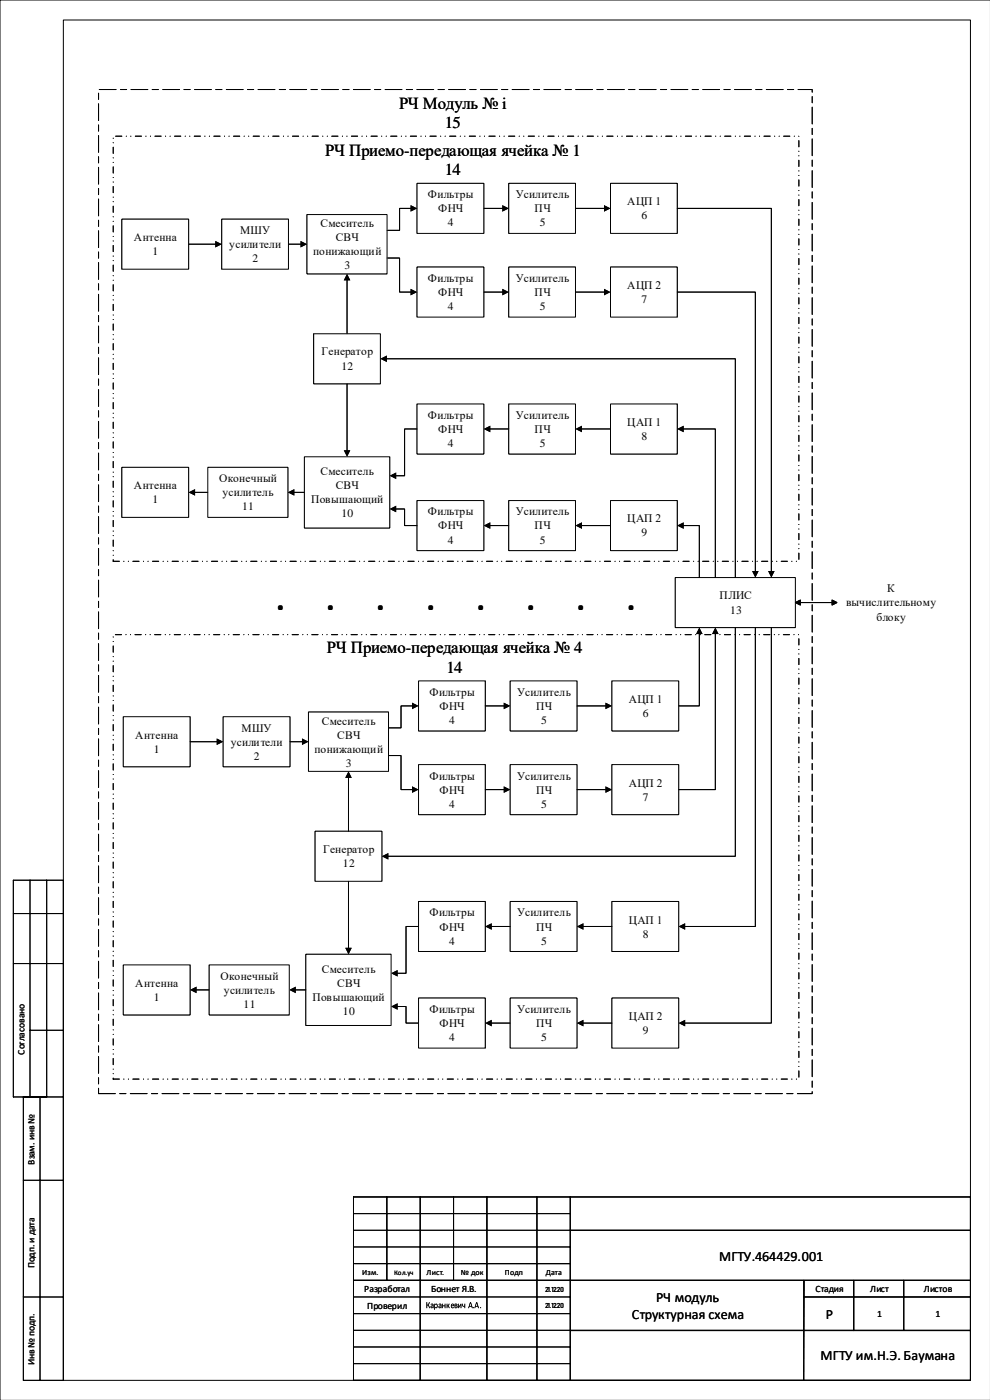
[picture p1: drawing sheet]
<svg xmlns="http://www.w3.org/2000/svg" width="297mm" height="420mm" viewBox="0 0 297 420" stroke-linecap="round" stroke-linejoin="round" font-family="sans-serif">
<path d="M296.9 0h-296.9v419.9" fill="none" stroke="#000" stroke-width=".3"/>
<path d="M36.6 65.7h20v15h-20z" fill-rule="evenodd" fill="#fff"/>
<path d="M36.6 65.7h20v15h-20z" fill="none" stroke="#000" stroke-width=".3"/>
<path d="M92.1 64.3h24v17.8h-24z" fill-rule="evenodd" fill="#fff"/>
<path d="M92.1 64.3h24v17.8h-24z" fill="none" stroke="#000" stroke-width=".3"/>
<path d="M94.1 100.1h20v15h-20z" fill-rule="evenodd" fill="#fff"/>
<path d="M94.1 100.1h20v15h-20z" fill="none" stroke="#000" stroke-width=".3"/>
<path d="M183.1 55h20v15h-20z" fill-rule="evenodd" fill="#fff"/>
<path d="M183.1 55h20v15h-20z" fill="none" stroke="#000" stroke-width=".3"/>
<path d="M183.1 80.1h20v15h-20z" fill-rule="evenodd" fill="#fff"/>
<path d="M56.6 73.2h8.2M104.1 83.8v16.3M183.1 80.1h20v15h-20z" fill="none" stroke="#000" stroke-width=".3"/>
<path d="M64.6 72.3l1.9 .9-1.9 1zM104.1 82.1l.9 2h-1.9z" fill="#000"/>
<path d="M36.6 140.2h20v15h-20z" fill-rule="evenodd" fill="#fff"/>
<path d="M36.6 140.2h20v15h-20z" fill="none" stroke="#000" stroke-width=".3"/>
<path d="M91.3 137h25.6v21.4h-25.6z" fill-rule="evenodd" fill="#fff"/>
<path d="M91.3 137h25.6v21.4h-25.6z" fill="none" stroke="#000" stroke-width=".3"/>
<path d="M183.1 121.2h20v15h-20z" fill-rule="evenodd" fill="#fff"/>
<path d="M183.1 121.2h20v15h-20z" fill="none" stroke="#000" stroke-width=".3"/>
<path d="M183.1 150.1h20v15h-20z" fill-rule="evenodd" fill="#fff"/>
<path d="M183.1 150.1h20v15h-20z" fill="none" stroke="#000" stroke-width=".3"/>
<path d="M202.5 173.2h36v15h-36z" fill-rule="evenodd" fill="#fff"/>
<path d="M104.1 115.1v20.2M88 147.7h3.3M202.5 173.2h36v15h-36z" fill="none" stroke="#000" stroke-width=".3"/>
<path d="M103.1 135.1h1.9l-.9 1.9zM86.3 147.7l2-1v1.9z" fill="#000"/>
<path d="M66.5 65.7h20v15h-20z" fill-rule="evenodd" fill="#fff"/>
<path d="M66.5 65.7h20v15h-20zM86.5 73.2h3.9" fill="none" stroke="#000" stroke-width=".3"/>
<path d="M90.1 72.3l2 .9-2 1z" fill="#000"/>
<path d="M62.3 140.2h24v15h-24z" fill-rule="evenodd" fill="#fff"/>
<path d="M58.3 147.7h4M62.3 140.2h24v15h-24z" fill="none" stroke="#000" stroke-width=".3"/>
<path d="M56.6 147.7l1.9-1v1.9z" fill="#000"/>
<path d="M125.1 55h20v15h-20z" fill-rule="evenodd" fill="#fff"/>
<path d="M125.1 55h20v15h-20zM123.4 62.5h-3.6v6.6h-3.7M145.1 62.5h5.8" fill="none" stroke="#000" stroke-width=".3"/>
<path d="M123.1 61.5l2 1-2 1zM150.6 61.5l2 1-2 1z" fill="#000"/>
<path d="M125.1 80.1h20v15h-20z" fill-rule="evenodd" fill="#fff"/>
<path d="M125.1 80.1h20v15h-20zM145.1 87.6h5.8" fill="none" stroke="#000" stroke-width=".3"/>
<path d="M150.6 86.6l2 1-2 1z" fill="#000"/>
<path d="M125.1 121.2h20v15h-20z" fill-rule="evenodd" fill="#fff"/>
<path d="M125.1 121.2h20v15h-20z" fill="none" stroke="#000" stroke-width=".3"/>
<path d="M125.1 150.1h20v15h-20z" fill-rule="evenodd" fill="#fff"/>
<path d="M116.1 77.4h3.7v10.2h3.6M125.1 128.7h-3.8v14h-2.7M174.3 128.7h8.8M118.6 152.7h2.7v4.9h3.8M125.1 150.1h20v15h-20zM174.3 157.6h8.8" fill="none" stroke="#000" stroke-width=".3"/>
<path d="M123.1 86.6l2 1-2 1zM172.6 128.7l1.9-1v1.9zM116.9 142.7l1.9-1v2zM116.9 152.7l1.9-1v1.9zM172.6 157.6l1.9-.9v1.9z" fill="#000"/>
<path d="M152.6 55h20v15h-20z" fill-rule="evenodd" fill="#fff"/>
<path d="M152.6 55h20v15h-20zM172.6 62.5h8.8" fill="none" stroke="#000" stroke-width=".3"/>
<path d="M181.1 61.5l2 1-2 1z" fill="#000"/>
<path d="M152.6 80.1h20v15h-20z" fill-rule="evenodd" fill="#fff"/>
<path d="M152.6 80.1h20v15h-20zM172.6 87.6h8.8" fill="none" stroke="#000" stroke-width=".3"/>
<path d="M181.1 86.6l2 1-2 1z" fill="#000"/>
<path d="M152.6 121.2h20v15h-20z" fill-rule="evenodd" fill="#fff"/>
<path d="M146.8 128.7h5.8M152.6 121.2h20v15h-20z" fill="none" stroke="#000" stroke-width=".3"/>
<path d="M145.1 128.7l1.9-1v1.9z" fill="#000"/>
<path d="M152.6 150.1h20v15h-20z" fill-rule="evenodd" fill="#fff"/>
<path d="M146.8 157.6h5.8M152.6 150.1h20v15h-20z" fill="none" stroke="#000" stroke-width=".3"/>
<path d="M145.1 157.6l1.9-.9v1.9z" fill="#000"/>
<path d="M251 173.2h32v15h-32z" fill-rule="evenodd" fill="#fff"/>
<path d="M33.9 40.8h205.6v127.5h-205.6zM33.9 190.3h205.6v133.3h-205.6z" fill="none" stroke="#000" stroke-width=".3" stroke-dasharray="1.9 1.3 0 1.3 0 1.3"/>
<path d="M29.6 26.8h213.9v301.2h-213.9z" fill="none" stroke="#000" stroke-width=".3" stroke-dasharray="5 1.3 1.9 1.3"/>
<path d="M238.5 180.7l1.5-.7v1.5zM249.5 180v1.5l1.5-.8z" fill-rule="evenodd" fill="#000"/>
<path d="M249.5 180l1.5 .7-1.5 .8zM238.5 180.7l1.5-.7v1.5zM240 180.7h9.5" fill="none" stroke="#000" stroke-width=".3"/>
<path d="M37 215h20v15h-20z" fill-rule="evenodd" fill="#fff"/>
<path d="M37 215h20v15h-20z" fill="none" stroke="#000" stroke-width=".3"/>
<path d="M92.5 213.6h24v17.8h-24z" fill-rule="evenodd" fill="#fff"/>
<path d="M92.5 213.6h24v17.8h-24z" fill="none" stroke="#000" stroke-width=".3"/>
<path d="M94.5 249.3h20v15h-20z" fill-rule="evenodd" fill="#fff"/>
<path d="M94.5 249.3h20v15h-20z" fill="none" stroke="#000" stroke-width=".3"/>
<path d="M183.5 204.2h20v15h-20z" fill-rule="evenodd" fill="#fff"/>
<path d="M183.5 204.2h20v15h-20z" fill="none" stroke="#000" stroke-width=".3"/>
<path d="M183.5 229.3h20v15h-20z" fill-rule="evenodd" fill="#fff"/>
<path d="M57 222.5h8.2M104.5 233.1v16.2M183.5 229.3h20v15h-20z" fill="none" stroke="#000" stroke-width=".3"/>
<path d="M65 221.5l1.9 1-1.9 .9zM104.5 231.4l1 1.9h-2z" fill="#000"/>
<path d="M37 289.4h20v15h-20z" fill-rule="evenodd" fill="#fff"/>
<path d="M37 289.4h20v15h-20z" fill="none" stroke="#000" stroke-width=".3"/>
<path d="M91.7 286.2h25.6v21.4h-25.6z" fill-rule="evenodd" fill="#fff"/>
<path d="M91.7 286.2h25.6v21.4h-25.6z" fill="none" stroke="#000" stroke-width=".3"/>
<path d="M183.5 270.4h20v15h-20z" fill-rule="evenodd" fill="#fff"/>
<path d="M183.5 270.4h20v15h-20z" fill="none" stroke="#000" stroke-width=".3"/>
<path d="M183.5 299.3h20v15h-20z" fill-rule="evenodd" fill="#fff"/>
<path d="M104.5 264.3v20.2M88.4 296.9h3.3M183.5 299.3h20v15h-20z" fill="none" stroke="#000" stroke-width=".3"/>
<path d="M86.7 296.9l2-1v2zM103.5 284.3h2l-1 1.9z" fill="#000"/>
<path d="M66.9 215h20v15h-20z" fill-rule="evenodd" fill="#fff"/>
<path d="M66.9 215h20v15h-20zM86.9 222.5h3.9" fill="none" stroke="#000" stroke-width=".3"/>
<path d="M90.6 221.5l1.9 1-1.9 .9z" fill="#000"/>
<path d="M62.7 289.4h24v15h-24z" fill-rule="evenodd" fill="#fff"/>
<path d="M58.7 296.9h4M62.7 289.4h24v15h-24z" fill="none" stroke="#000" stroke-width=".3"/>
<path d="M57 296.9l1.9-1v2z" fill="#000"/>
<path d="M125.5 204.2h20v15h-20z" fill-rule="evenodd" fill="#fff"/>
<path d="M123.8 211.7h-3.5v6.6h-3.8M125.5 204.2h20v15h-20zM145.5 211.7h5.8" fill="none" stroke="#000" stroke-width=".3"/>
<path d="M123.6 210.7l1.9 1-1.9 1zM151.1 210.7l1.9 1-1.9 1z" fill="#000"/>
<path d="M125.5 229.3h20v15h-20z" fill-rule="evenodd" fill="#fff"/>
<path d="M125.5 229.3h20v15h-20zM145.5 236.8h5.8" fill="none" stroke="#000" stroke-width=".3"/>
<path d="M151.1 235.8l1.9 1-1.9 1z" fill="#000"/>
<path d="M125.5 270.4h20v15h-20z" fill-rule="evenodd" fill="#fff"/>
<path d="M125.5 270.4h20v15h-20z" fill="none" stroke="#000" stroke-width=".3"/>
<path d="M125.5 299.3h20v15h-20z" fill-rule="evenodd" fill="#fff"/>
<path d="M116.5 226.6h3.8v10.2h3.5M125.5 277.9h-3.7v14h-2.8M174.7 277.9h8.8M125.5 299.3h20v15h-20zM119 301.9h2.8v4.9h3.7M174.7 306.8h8.8" fill="none" stroke="#000" stroke-width=".3"/>
<path d="M123.6 235.8l1.9 1-1.9 1zM173 277.9l1.9-1v1.9zM117.3 291.9l1.9-1v2zM117.3 301.9l1.9-1v1.9zM173 306.8l1.9-.9v1.9z" fill="#000"/>
<path d="M153 204.2h20v15h-20z" fill-rule="evenodd" fill="#fff"/>
<path d="M153 204.2h20v15h-20zM173 211.7h8.8" fill="none" stroke="#000" stroke-width=".3"/>
<path d="M181.6 210.7l1.9 1-1.9 1z" fill="#000"/>
<path d="M153 229.3h20v15h-20z" fill-rule="evenodd" fill="#fff"/>
<path d="M153 229.3h20v15h-20zM173 236.8h8.8" fill="none" stroke="#000" stroke-width=".3"/>
<path d="M181.6 235.8l1.9 1-1.9 1z" fill="#000"/>
<path d="M153 270.4h20v15h-20z" fill-rule="evenodd" fill="#fff"/>
<path d="M147.2 277.9h5.8M153 270.4h20v15h-20z" fill="none" stroke="#000" stroke-width=".3"/>
<path d="M145.5 277.9l1.9-1v1.9z" fill="#000"/>
<path d="M153 299.3h20v15h-20z" fill-rule="evenodd" fill="#fff"/>
<path d="M203.1 62.5h28.2v109M203.1 87.6h23.4v83.9M115.8 107.6h104.7v65.6M204.8 128.7h9.7v44.5M204.8 157.6h4.9v15.6M209.7 189.9v21.8h-6.2M214.5 189.9v46.9h-11M220.5 188.2v68.6h-104.3M226.5 188.2v89.7h-21.3M231.3 188.2v118.6h-26.1M153 299.3h20v15h-20zM147.2 306.8h5.8" fill="none" stroke="#000" stroke-width=".3"/>
<path d="M114.1 107.6l1.9-1v2zM203.1 128.7l1.9-1v1.9zM203.1 157.6l1.9-.9v1.9zM225.5 171.3h2l-1 1.9zM230.3 171.3h2l-1 1.9zM209.7 188.2l1 2h-2zM214.5 188.2l1 2h-2zM114.5 256.8l1.9-.9v1.9zM203.5 277.9l1.9-1v1.9zM145.5 306.8l1.9-.9v1.9zM203.5 306.8l1.9-.9v1.9z" fill="#000"/>
<path d="M36.6 65.7h20v15h-20z" fill-rule="evenodd" fill="#fff"/>
<path d="M36.6 65.7h20v15h-20z" fill="none" stroke="#000" stroke-width=".3"/>
<path d="M92.1 64.3h24v17.8h-24z" fill-rule="evenodd" fill="#fff"/>
<path d="M92.1 64.3h24v17.8h-24z" fill="none" stroke="#000" stroke-width=".3"/>
<path d="M94.1 100.1h20v15h-20z" fill-rule="evenodd" fill="#fff"/>
<path d="M94.1 100.1h20v15h-20z" fill="none" stroke="#000" stroke-width=".3"/>
<path d="M183.1 55h20v15h-20z" fill-rule="evenodd" fill="#fff"/>
<path d="M183.1 55h20v15h-20z" fill="none" stroke="#000" stroke-width=".3"/>
<path d="M183.1 80.1h20v15h-20z" fill-rule="evenodd" fill="#fff"/>
<path d="M56.6 73.2h8.2M104.1 83.8v16.3M183.1 80.1h20v15h-20z" fill="none" stroke="#000" stroke-width=".3"/>
<path d="M64.6 72.3l1.9 .9-1.9 1zM104.1 82.1l.9 2h-1.9z" fill="#000"/>
<path d="M36.6 140.2h20v15h-20z" fill-rule="evenodd" fill="#fff"/>
<path d="M36.6 140.2h20v15h-20z" fill="none" stroke="#000" stroke-width=".3"/>
<path d="M91.3 137h25.6v21.4h-25.6z" fill-rule="evenodd" fill="#fff"/>
<path d="M91.3 137h25.6v21.4h-25.6z" fill="none" stroke="#000" stroke-width=".3"/>
<path d="M183.1 121.2h20v15h-20z" fill-rule="evenodd" fill="#fff"/>
<path d="M183.1 121.2h20v15h-20z" fill="none" stroke="#000" stroke-width=".3"/>
<path d="M183.1 150.1h20v15h-20z" fill-rule="evenodd" fill="#fff"/>
<path d="M183.1 150.1h20v15h-20z" fill="none" stroke="#000" stroke-width=".3"/>
<path d="M202.5 173.2h36v15h-36z" fill-rule="evenodd" fill="#fff"/>
<path d="M104.1 115.1v20.2M88 147.7h3.3M202.5 173.2h36v15h-36z" fill="none" stroke="#000" stroke-width=".3"/>
<path d="M103.1 135.1h1.9l-.9 1.9zM86.3 147.7l2-1v1.9z" fill="#000"/>
<path d="M66.5 65.7h20v15h-20z" fill-rule="evenodd" fill="#fff"/>
<path d="M66.5 65.7h20v15h-20zM86.5 73.2h3.9" fill="none" stroke="#000" stroke-width=".3"/>
<path d="M90.1 72.3l2 .9-2 1z" fill="#000"/>
<path d="M62.3 140.2h24v15h-24z" fill-rule="evenodd" fill="#fff"/>
<path d="M58.3 147.7h4M62.3 140.2h24v15h-24z" fill="none" stroke="#000" stroke-width=".3"/>
<path d="M56.6 147.7l1.9-1v1.9z" fill="#000"/>
<path d="M125.1 55h20v15h-20z" fill-rule="evenodd" fill="#fff"/>
<path d="M125.1 55h20v15h-20zM123.4 62.5h-3.6v6.6h-3.7M145.1 62.5h5.8" fill="none" stroke="#000" stroke-width=".3"/>
<path d="M123.1 61.5l2 1-2 1zM150.6 61.5l2 1-2 1z" fill="#000"/>
<path d="M125.1 80.1h20v15h-20z" fill-rule="evenodd" fill="#fff"/>
<path d="M125.1 80.1h20v15h-20zM145.1 87.6h5.8" fill="none" stroke="#000" stroke-width=".3"/>
<path d="M150.6 86.6l2 1-2 1z" fill="#000"/>
<path d="M125.1 121.2h20v15h-20z" fill-rule="evenodd" fill="#fff"/>
<path d="M125.1 121.2h20v15h-20z" fill="none" stroke="#000" stroke-width=".3"/>
<path d="M125.1 150.1h20v15h-20z" fill-rule="evenodd" fill="#fff"/>
<path d="M116.1 77.4h3.7v10.2h3.6M125.1 128.7h-3.8v14h-2.7M174.3 128.7h8.8M118.6 152.7h2.7v4.9h3.8M125.1 150.1h20v15h-20zM174.3 157.6h8.8" fill="none" stroke="#000" stroke-width=".3"/>
<path d="M123.1 86.6l2 1-2 1zM172.6 128.7l1.9-1v1.9zM116.9 142.7l1.9-1v2zM116.9 152.7l1.9-1v1.9zM172.6 157.6l1.9-.9v1.9z" fill="#000"/>
<path d="M152.6 55h20v15h-20z" fill-rule="evenodd" fill="#fff"/>
<path d="M152.6 55h20v15h-20zM172.6 62.5h8.8" fill="none" stroke="#000" stroke-width=".3"/>
<path d="M181.1 61.5l2 1-2 1z" fill="#000"/>
<path d="M152.6 80.1h20v15h-20z" fill-rule="evenodd" fill="#fff"/>
<path d="M152.6 80.1h20v15h-20zM172.6 87.6h8.8" fill="none" stroke="#000" stroke-width=".3"/>
<path d="M181.1 86.6l2 1-2 1z" fill="#000"/>
<path d="M152.6 121.2h20v15h-20z" fill-rule="evenodd" fill="#fff"/>
<path d="M146.8 128.7h5.8M152.6 121.2h20v15h-20z" fill="none" stroke="#000" stroke-width=".3"/>
<path d="M145.1 128.7l1.9-1v1.9z" fill="#000"/>
<path d="M152.6 150.1h20v15h-20z" fill-rule="evenodd" fill="#fff"/>
<path d="M146.8 157.6h5.8M152.6 150.1h20v15h-20z" fill="none" stroke="#000" stroke-width=".3"/>
<path d="M145.1 157.6l1.9-.9v1.9z" fill="#000"/>
<path d="M251 173.2h32v15h-32z" fill-rule="evenodd" fill="#fff"/>
<path d="M33.9 40.8h205.6v127.5h-205.6zM33.9 190.3h205.6v133.3h-205.6z" fill="none" stroke="#000" stroke-width=".3" stroke-dasharray="1.9 1.3 0 1.3 0 1.3"/>
<path d="M29.6 26.8h213.9v301.2h-213.9z" fill="none" stroke="#000" stroke-width=".3" stroke-dasharray="5 1.3 1.9 1.3"/>
<path d="M238.5 180.7l1.5-.7v1.5zM249.5 180v1.5l1.5-.8z" fill-rule="evenodd" fill="#000"/>
<path d="M249.5 180l1.5 .7-1.5 .8zM238.5 180.7l1.5-.7v1.5zM240 180.7h9.5" fill="none" stroke="#000" stroke-width=".3"/>
<path d="M37 215h20v15h-20z" fill-rule="evenodd" fill="#fff"/>
<path d="M37 215h20v15h-20z" fill="none" stroke="#000" stroke-width=".3"/>
<path d="M92.5 213.6h24v17.8h-24z" fill-rule="evenodd" fill="#fff"/>
<path d="M92.5 213.6h24v17.8h-24z" fill="none" stroke="#000" stroke-width=".3"/>
<path d="M94.5 249.3h20v15h-20z" fill-rule="evenodd" fill="#fff"/>
<path d="M94.5 249.3h20v15h-20z" fill="none" stroke="#000" stroke-width=".3"/>
<path d="M183.5 204.2h20v15h-20z" fill-rule="evenodd" fill="#fff"/>
<path d="M183.5 204.2h20v15h-20z" fill="none" stroke="#000" stroke-width=".3"/>
<path d="M183.5 229.3h20v15h-20z" fill-rule="evenodd" fill="#fff"/>
<path d="M57 222.5h8.2M104.5 233.1v16.2M183.5 229.3h20v15h-20z" fill="none" stroke="#000" stroke-width=".3"/>
<path d="M65 221.5l1.9 1-1.9 .9zM104.5 231.4l1 1.9h-2z" fill="#000"/>
<path d="M37 289.4h20v15h-20z" fill-rule="evenodd" fill="#fff"/>
<path d="M37 289.4h20v15h-20z" fill="none" stroke="#000" stroke-width=".3"/>
<path d="M91.7 286.2h25.6v21.4h-25.6z" fill-rule="evenodd" fill="#fff"/>
<path d="M91.7 286.2h25.6v21.4h-25.6z" fill="none" stroke="#000" stroke-width=".3"/>
<path d="M183.5 270.4h20v15h-20z" fill-rule="evenodd" fill="#fff"/>
<path d="M183.5 270.4h20v15h-20z" fill="none" stroke="#000" stroke-width=".3"/>
<path d="M183.5 299.3h20v15h-20z" fill-rule="evenodd" fill="#fff"/>
<path d="M104.5 264.3v20.2M88.4 296.9h3.3M183.5 299.3h20v15h-20z" fill="none" stroke="#000" stroke-width=".3"/>
<path d="M86.7 296.9l2-1v2zM103.5 284.3h2l-1 1.9z" fill="#000"/>
<path d="M66.9 215h20v15h-20z" fill-rule="evenodd" fill="#fff"/>
<path d="M66.9 215h20v15h-20zM86.9 222.5h3.9" fill="none" stroke="#000" stroke-width=".3"/>
<path d="M90.6 221.5l1.9 1-1.9 .9z" fill="#000"/>
<path d="M62.7 289.4h24v15h-24z" fill-rule="evenodd" fill="#fff"/>
<path d="M58.7 296.9h4M62.7 289.4h24v15h-24z" fill="none" stroke="#000" stroke-width=".3"/>
<path d="M57 296.9l1.9-1v2z" fill="#000"/>
<path d="M125.5 204.2h20v15h-20z" fill-rule="evenodd" fill="#fff"/>
<path d="M123.8 211.7h-3.5v6.6h-3.8M125.5 204.2h20v15h-20zM145.5 211.7h5.8" fill="none" stroke="#000" stroke-width=".3"/>
<path d="M123.6 210.7l1.9 1-1.9 1zM151.1 210.7l1.9 1-1.9 1z" fill="#000"/>
<path d="M125.5 229.3h20v15h-20z" fill-rule="evenodd" fill="#fff"/>
<path d="M125.5 229.3h20v15h-20zM145.5 236.8h5.8" fill="none" stroke="#000" stroke-width=".3"/>
<path d="M151.1 235.8l1.9 1-1.9 1z" fill="#000"/>
<path d="M125.5 270.4h20v15h-20z" fill-rule="evenodd" fill="#fff"/>
<path d="M125.5 270.4h20v15h-20z" fill="none" stroke="#000" stroke-width=".3"/>
<path d="M125.5 299.3h20v15h-20z" fill-rule="evenodd" fill="#fff"/>
<path d="M116.5 226.6h3.8v10.2h3.5M125.5 277.9h-3.7v14h-2.8M174.7 277.9h8.8M125.5 299.3h20v15h-20zM119 301.9h2.8v4.9h3.7M174.7 306.8h8.8" fill="none" stroke="#000" stroke-width=".3"/>
<path d="M123.6 235.8l1.9 1-1.9 1zM173 277.9l1.9-1v1.9zM117.3 291.9l1.9-1v2zM117.3 301.9l1.9-1v1.9zM173 306.8l1.9-.9v1.9z" fill="#000"/>
<path d="M153 204.2h20v15h-20z" fill-rule="evenodd" fill="#fff"/>
<path d="M153 204.2h20v15h-20zM173 211.7h8.8" fill="none" stroke="#000" stroke-width=".3"/>
<path d="M181.6 210.7l1.9 1-1.9 1z" fill="#000"/>
<path d="M153 229.3h20v15h-20z" fill-rule="evenodd" fill="#fff"/>
<path d="M153 229.3h20v15h-20zM173 236.8h8.8" fill="none" stroke="#000" stroke-width=".3"/>
<path d="M181.6 235.8l1.9 1-1.9 1z" fill="#000"/>
<path d="M153 270.4h20v15h-20z" fill-rule="evenodd" fill="#fff"/>
<path d="M147.2 277.9h5.8M153 270.4h20v15h-20z" fill="none" stroke="#000" stroke-width=".3"/>
<path d="M145.5 277.9l1.9-1v1.9z" fill="#000"/>
<path d="M153 299.3h20v15h-20z" fill-rule="evenodd" fill="#fff"/>
<g fill="none" stroke="#000" stroke-width=".3">
<path d="M19 6h272v408h-272zM203.1 62.5h28.2v109M203.1 87.6h23.4v83.9M115.8 107.6h104.7v65.6M204.8 128.7h9.7v44.5M204.8 157.6h4.9v15.6M209.7 189.9v21.8h-6.2M214.5 189.9v46.9h-11M220.5 188.2v68.6h-104.3M226.5 188.2v89.7h-21.3M231.3 188.2v118.6h-26.1M4 274h15"/>
<path d="M9 264v65M14 264v65M4 289h15M153 299.3h20v15h-20zM9 309h10M147.2 306.8h5.8M7 329v85h12v-150h-15v65h15M12 329v85M7 354h12M116 359v25M126 359v55M136 359v25"/>
<path d="M146 359v55M161 359v55M171 359v55M106 369h185M106 364h65M106 374h65M106 379h65M7 389h12M106 389h65M106 384h185M106 399h185M106 394h65"/>
<path d="M171 399.1h120M241 389h50M241 384v30l.2-30M256 384v15.1M271 384v15M106 404h65M106 409h65M291 414h-185v-55h185v55h-185"/>
</g>
<path d="M114.1 107.6l1.9-1v2zM203.1 128.7l1.9-1v1.9zM203.1 157.6l1.9-.9v1.9zM225.5 171.3h2l-1 1.9zM230.3 171.3h2l-1 1.9zM209.7 188.2l1 2h-2zM214.5 188.2l1 2h-2zM114.5 256.8l1.9-.9v1.9zM203.5 277.9l1.9-1v1.9zM145.5 306.8l1.9-.9v1.9zM203.5 306.8l1.9-.9v1.9z" fill="#000"/>
<g fill="#000">
<path d="M127.9 390.6h.2v.7l.3-.1 .4-.6-.1 .4a.4 .4 0 0 0-.3 .4 .4 .4 0 0 0 .3 .4l.2 .5-.5-.7-.3-.1v.8h-.2zM129.2 391.1a.47 .47 0 0 1 .5-.1 .47 .47 0 0 1 .3 .5v.8l-.2-.1a.44 .44 0 0 1-.6 0 .44 .44 0 0 1 0-.6 .44 .44 0 0 1 .6 0 .35 .35 0 0 0-.2-.4 .35 .35 0 0 0-.4 .1zM129.4 391.8v.4l.4-.2v-.3zM130.3 391l.1 .2a.5 .5 0 0 1 .7-.1 .5 .5 0 0 1 .1 .7l-.2 .5-.6-.1v.6h-.1zM130.6 391.3l-.2 .6a.42 .42 0 0 0 .7-.1 .42 .42 0 0 0-.3-.6zM131.6 391.1a.47 .47 0 0 1 .5-.1 .47 .47 0 0 1 .3 .5v.8l-.2-.1a.44 .44 0 0 1-.6 0 .44 .44 0 0 1 0-.6 .44 .44 0 0 1 .6 0 .35 .35 0 0 0-.2-.4 .35 .35 0 0 0-.4 .1zM131.8 391.8v.4l.4-.2v-.3zM132.6 391l.2 .1v.5h.6v-.5l.2-.1-.1 1.3h-.1v-.5h-.6v.5h-.2zM134 391h.1v.6l.7-.6-.4 .7 .4 .6-.6-.5-.1 .5h-.1zM135.4 391.1a.47 .47 0 0 1 .6 0 .47 .47 0 0 1 .1 .6h-.7a.46 .46 0 0 0 .7 .4v.1a.67 .67 0 0 1-.9-.1 .67 .67 0 0 1 .2-1zM135.5 391.2l-.1 .4h.6l-.2-.4zM136.4 391.1l.1-.1a.39 .39 0 0 1 .5 .1 .39 .39 0 0 1 0 .5 .43 .43 0 0 1-.1 .6 .43 .43 0 0 1-.6 0zM136.5 391.2v.4h.2a.24 .24 0 0 0 .2-.4 .24 .24 0 0 0-.4 0zM136.5 391.7l.1 .5a.24 .24 0 0 0 .4-.2 .24 .24 0 0 0-.3-.3zM137.4 391l.2 .1v.9l.7-1v1.3h-.2v-.9l-.7 .9zM138.6 391h.2l.2 .7 .3-.1v-.6h.2v1.3h-.2v-.5h-.6zM141 390.6h.2l.5 1.7-.3-.4h-.6l-.2 .4h-.2zM141.1 390.8l-.3 .9h.5zM141.8 392.2a.15 .15 0 0 1 .3 0 .15 .15 0 0 1-.3 0zM142.8 390.6h.3l.5 1.7-.4-.4h-.6l-.1 .4h-.2zM142.9 390.8l-.2 .9h.5zM144 392.2a.15 .15 0 0 1 .3 0 .15 .15 0 0 1-.3 0z"/>
<path d="M127.9 390.6h.2v.7l.3-.1 .4-.6-.1 .4a.4 .4 0 0 0-.3 .4 .4 .4 0 0 0 .3 .4l.2 .5-.5-.7-.3-.1v.8h-.2zM129.2 391.1a.47 .47 0 0 1 .5-.1 .47 .47 0 0 1 .3 .5v.8l-.2-.1a.44 .44 0 0 1-.6 0 .44 .44 0 0 1 0-.6 .44 .44 0 0 1 .6 0 .35 .35 0 0 0-.2-.4 .35 .35 0 0 0-.4 .1zM129.4 391.8v.4l.4-.2v-.3zM130.3 391l.1 .2a.5 .5 0 0 1 .7-.1 .5 .5 0 0 1 .1 .7l-.2 .5-.6-.1v.6h-.1zM130.6 391.3l-.2 .6a.42 .42 0 0 0 .7-.1 .42 .42 0 0 0-.3-.6zM131.6 391.1a.47 .47 0 0 1 .5-.1 .47 .47 0 0 1 .3 .5v.8l-.2-.1a.44 .44 0 0 1-.6 0 .44 .44 0 0 1 0-.6 .44 .44 0 0 1 .6 0 .35 .35 0 0 0-.2-.4 .35 .35 0 0 0-.4 .1zM131.8 391.8v.4l.4-.2v-.3zM132.6 391l.2 .1v.5h.6v-.5l.2-.1-.1 1.3h-.1v-.5h-.6v.5h-.2zM134 391h.1v.6l.7-.6-.4 .7 .4 .6-.6-.5-.1 .5h-.1zM135.4 391.1a.47 .47 0 0 1 .6 0 .47 .47 0 0 1 .1 .6h-.7a.46 .46 0 0 0 .7 .4v.1a.67 .67 0 0 1-.9-.1 .67 .67 0 0 1 .2-1zM135.5 391.2l-.1 .4h.6l-.2-.4zM136.4 391.1l.1-.1a.39 .39 0 0 1 .5 .1 .39 .39 0 0 1 0 .5 .43 .43 0 0 1-.1 .6 .43 .43 0 0 1-.6 0zM136.5 391.2v.4h.2a.24 .24 0 0 0 .2-.4 .24 .24 0 0 0-.4 0zM136.5 391.7l.1 .5a.24 .24 0 0 0 .4-.2 .24 .24 0 0 0-.3-.3zM137.4 391l.2 .1v.9l.7-1v1.3h-.2v-.9l-.7 .9zM138.6 391h.2l.2 .7 .3-.1v-.6h.2v1.3h-.2v-.5h-.6zM141 390.6h.2l.5 1.7-.3-.4h-.6l-.2 .4h-.2zM141.1 390.8l-.3 .9h.5zM141.8 392.2a.15 .15 0 0 1 .3 0 .15 .15 0 0 1-.3 0zM142.8 390.6h.3l.5 1.7-.4-.4h-.6l-.1 .4h-.2zM142.9 390.8l-.2 .9h.5zM144 392.2a.15 .15 0 0 1 .3 0 .15 .15 0 0 1-.3 0z"/>
</g>
<g font-size="12.7">
<text x="82.5" y="182.9">.</text>
<text x="97.5" y="182.9">.</text>
<text x="112.5" y="182.9">.</text>
<text x="127.6" y="182.9">.</text>
<text x="142.6" y="182.9">.</text>
<text x="157.6" y="182.9">.</text>
<text x="172.6" y="182.9">.</text>
<text x="187.6" y="182.9">.</text>
</g>
<g font-size="5">
<text x="119.6" y="32.6">РЧ Модуль № i</text>
<text x="133.3" y="38.5">15</text>
<text x="97.5" y="46.7">РЧ Приемо-передающая ячейка № 1</text>
<text x="133.3" y="52.6">14</text>
<text x="98" y="195.8">РЧ Приемо-передающая ячейка № 4</text>
<text x="133.8" y="201.7">14</text>
</g>
<g font-size="4.2">
<text x="215.6" y="378.1">МГТУ.464429.001</text>
<text x="189.4" y="395.6">Структурная схема</text>
<text x="196.8" y="390.5">РЧ модуль</text>
<text x="247.6" y="395.6">Р</text>
<text x="246" y="408">МГТУ им.Н.Э. Баумана</text>
</g>
<g font-size="3.4">
<text x="128.3" y="59.4">Фильтры</text>
<text x="154.7" y="59.4">Усилитель</text>
<text x="131.4" y="63.6">ФНЧ</text>
<text x="160.3" y="63.6">ПЧ</text>
<text x="188.1" y="61.5">АЦП 1</text>
<text x="192.4" y="65.7">6</text>
<text x="72" y="70.1">МШУ</text>
<text x="96.1" y="68">Смеситель</text>
<text x="134.3" y="67.8">4</text>
<text x="161.8" y="67.8">5</text>
<text x="40.1" y="72.2">Антенна</text>
<text x="45.7" y="76.5">1</text>
<text x="68.7" y="74.3">усилители</text>
<text x="93.9" y="76.5">понижающий</text>
<text x="100.7" y="72.2">СВЧ</text>
<text x="75.7" y="78.6">2</text>
<text x="103.3" y="80.7">3</text>
<text x="128.3" y="84.5">Фильтры</text>
<text x="131.4" y="88.7">ФНЧ</text>
<text x="154.7" y="84.5">Усилитель</text>
<text x="160.3" y="88.7">ПЧ</text>
<text x="188.1" y="86.6">АЦП 2</text>
<text x="134.3" y="93">4</text>
<text x="161.8" y="93">5</text>
<text x="192.4" y="90.8">7</text>
<text x="96.4" y="106.6">Генератор</text>
<text x="102.4" y="110.8">12</text>
<text x="128.3" y="125.6">Фильтры</text>
<text x="154.7" y="125.6">Усилитель</text>
<text x="131.4" y="129.8">ФНЧ</text>
<text x="160.3" y="129.8">ПЧ</text>
<text x="188.1" y="127.7">ЦАП 1</text>
<text x="192.4" y="131.9">8</text>
<text x="134.3" y="134">4</text>
<text x="161.8" y="134">5</text>
<text x="96.1" y="142.5">Смеситель</text>
<text x="40.1" y="146.7">Антенна</text>
<text x="65.7" y="144.6">Оконечный</text>
<text x="66.7" y="148.8">усилитель</text>
<text x="100.7" y="146.7">СВЧ</text>
<text x="45.7" y="150.9">1</text>
<text x="72.6" y="153.1">11</text>
<text x="93.3" y="150.9">Повышающий</text>
<text x="102.4" y="155.2">10</text>
<text x="128.3" y="154.6">Фильтры</text>
<text x="154.7" y="154.6">Усилитель</text>
<text x="131.4" y="158.8">ФНЧ</text>
<text x="160.3" y="158.8">ПЧ</text>
<text x="188.1" y="156.7">ЦАП 2</text>
<text x="192.4" y="160.9">9</text>
<text x="134.3" y="163">4</text>
<text x="161.8" y="163">5</text>
<text x="215.8" y="179.8">ПЛИС</text>
<text x="266.1" y="177.7">К</text>
<text x="218.9" y="184">13</text>
<text x="253.7" y="181.9">вычислительному</text>
<text x="262.8" y="186.1">блоку</text>
<text x="128.8" y="208.7">Фильтры</text>
<text x="155.1" y="208.7">Усилитель</text>
<text x="131.8" y="212.9">ФНЧ</text>
<text x="160.7" y="212.9">ПЧ</text>
<text x="188.5" y="210.8">АЦП 1</text>
<text x="192.8" y="215">6</text>
<text x="40.6" y="221.5">Антенна</text>
<text x="72.4" y="219.4">МШУ</text>
<text x="96.5" y="217.3">Смеситель</text>
<text x="101.1" y="221.5">СВЧ</text>
<text x="134.7" y="217.1">4</text>
<text x="162.3" y="217.1">5</text>
<text x="46.1" y="225.8">1</text>
<text x="69.2" y="223.7">усилители</text>
<text x="76.1" y="227.9">2</text>
<text x="94.3" y="225.8">понижающий</text>
<text x="103.7" y="230">3</text>
<text x="128.8" y="233.8">Фильтры</text>
<text x="155.1" y="233.8">Усилитель</text>
<text x="131.8" y="238">ФНЧ</text>
<text x="160.7" y="238">ПЧ</text>
<text x="188.5" y="235.9">АЦП 2</text>
<text x="134.7" y="242.3">4</text>
<text x="162.3" y="242.3">5</text>
<text x="192.8" y="240.2">7</text>
<text x="96.9" y="255.9">Генератор</text>
<text x="102.8" y="260.2">12</text>
<text x="128.8" y="274.9">Фильтры</text>
<text x="155.1" y="274.9">Усилитель</text>
<text x="131.8" y="279.1">ФНЧ</text>
<text x="160.7" y="279.1">ПЧ</text>
<text x="188.5" y="277">ЦАП 1</text>
<text x="192.8" y="281.2">8</text>
<text x="134.7" y="283.4">4</text>
<text x="162.3" y="283.4">5</text>
<text x="66.1" y="293.9">Оконечный</text>
<text x="96.5" y="291.8">Смеситель</text>
<text x="40.6" y="296">Антенна</text>
<text x="67.1" y="298.1">усилитель</text>
<text x="101.1" y="296">СВЧ</text>
<text x="46.1" y="300.3">1</text>
<text x="73" y="302.4">11</text>
<text x="93.7" y="300.3">Повышающий</text>
<text x="102.8" y="304.5">10</text>
<text x="128.8" y="303.9">Фильтры</text>
<text x="155.1" y="303.9">Усилитель</text>
<text x="188.5" y="306">ЦАП 2</text>
<text x="131.8" y="308.1">ФНЧ</text>
<text x="160.7" y="308.1">ПЧ</text>
<text x="192.8" y="310.2">9</text>
<text x="134.7" y="312.3">4</text>
<text x="162.3" y="312.3">5</text>
</g>
<g font-size="2.9">
<text x="7.4" y="316.3" transform="rotate(-90 7.4 316.3)">Согласовано</text>
<text x="10.4" y="349.3" transform="rotate(-90 10.4 349.3)">Взам. инв №</text>
<text x="10.4" y="380.3" transform="rotate(-90 10.4 380.3)">Подп. и дата</text>
<text x="109.2" y="387.6">Разработал</text>
<text x="129.3" y="387.6">Боннет Я.В.</text>
<text x="244.5" y="387.6">Стадия</text>
<text x="261" y="387.6">Лист</text>
<text x="277.1" y="387.6">Листов</text>
<text x="110.1" y="392.6">Проверил</text>
<text x="263" y="395.1">1</text>
<text x="280.5" y="395.1">1</text>
<text x="10.4" y="409.5" transform="rotate(-90 10.4 409.5)">Инв№ подп.</text>
</g>
<g font-size="2.4">
<text x="108.6" y="382.5">Изм.</text>
<text x="127.9" y="382.5">Лист.</text>
<text x="138.2" y="382.5">№ док</text>
<text x="151.4" y="382.5">Подп</text>
<text x="163.7" y="382.5">Дата</text>
</g>
<g font-size="2.1">
<text x="118.2" y="382.4">Кол.уч</text>
<text x="163.5" y="387.4">21.12.20</text>
<text x="163.5" y="392.4">21.12.20</text>
</g>
</svg>
